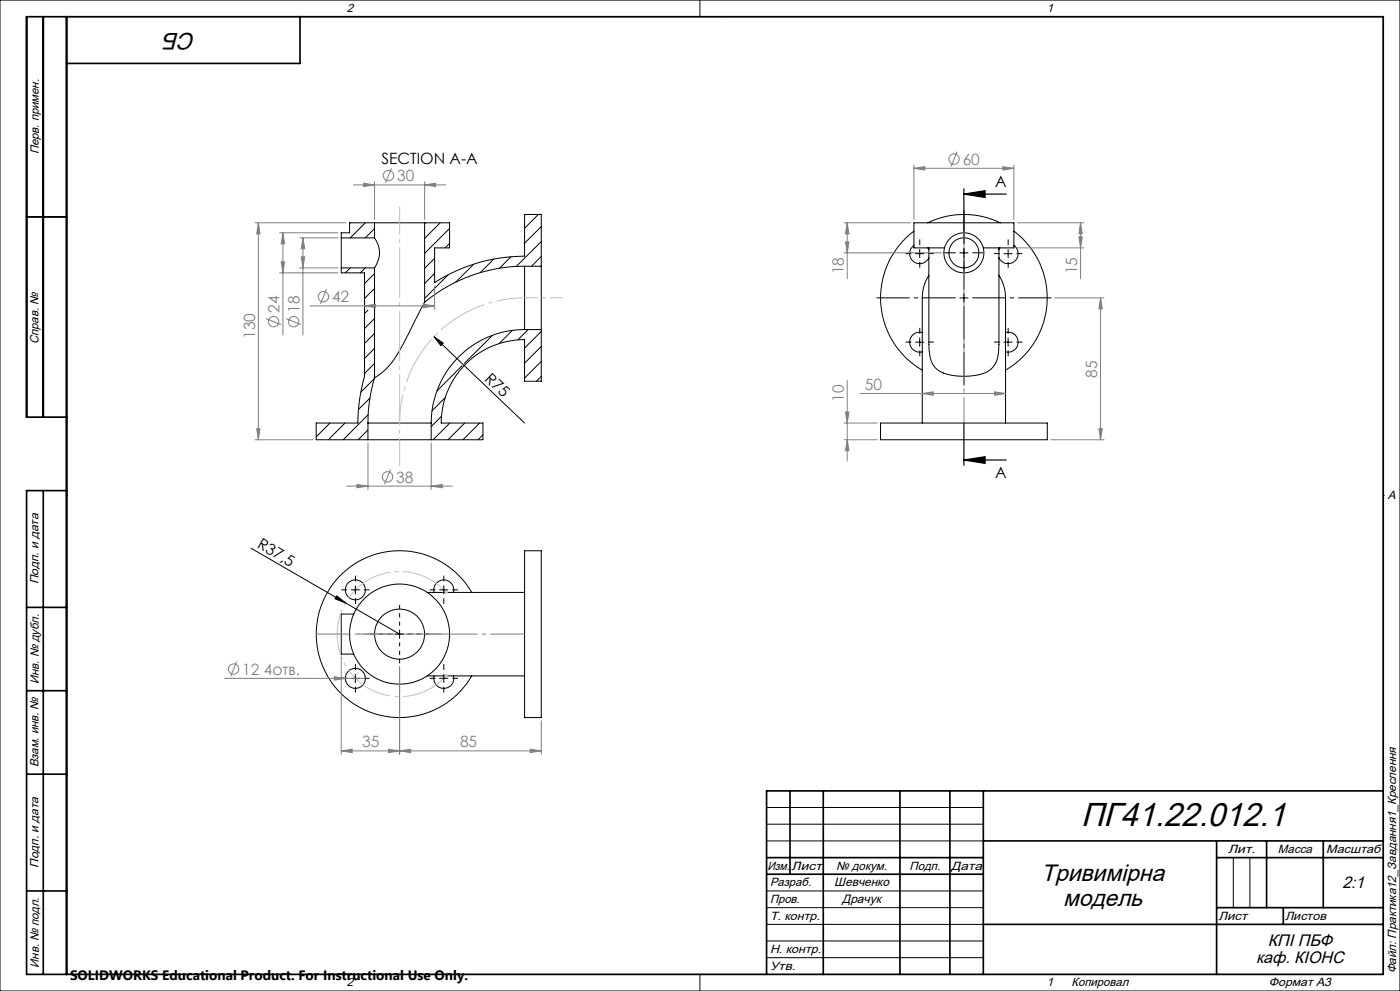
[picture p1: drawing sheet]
<svg xmlns="http://www.w3.org/2000/svg" width="420mm" height="297mm" viewBox="0 0 420 297" stroke-linecap="round" stroke-linejoin="round" font-family="sans-serif">
<g fill="none" stroke="#000" stroke-width=".3">
<path d="M0 0h420v297h-420zM20 5h395v287h-395zM210 0v5M217.5 5h.1M8 65h12M102.4 71.3v9M102.4 71.3h10M105.1 66.8l-.2 .2M109.6 66.8l-4.5 4.5M112.4 71.3a7.4 7.4 0 0 1 0 9M112.4 66.8h15M112.4 68.5l-2.8 2.8"/>
<path d="M112.4 66.8v4.5M112.4 66.8h-7.5v3h-2.5v1.5M127.4 66.8h7.5v7.5h-4.5v10.4a50.3 50.3 0 0 1 27-7.9v-12.5h5v15.5M127.4 66.8v23.8M127.6 66.8l-.2 .2M130.4 77.4l-3 3M132 66.8l-4.6 4.7M134.9 68.5l-7.5 7.4M134.9 73l-1.4 1.3M142.1 79.2l-5.4 5.4M148.1 77.6l-4 4.1M153.3 76.9l-3.4 3.5"/>
<path d="M157.4 79.8a47.1 47.1 0 0 0-30 10.8M157.4 79.8v19M157.4 79.8h5M161.5 64.3l-4.1 4.1M162.4 79.8v19M162.4 67.9l-5 5M162.4 72.4l-7.5 7.4M162.4 76.9l-2.9 2.9M274.2 73.6a2.99 2.99 0 0 0-.2 4.8 2.99 2.99 0 0 0 4.7-1.2M274.2 69.3a25 25 0 0 0 2.5 41.6M274.7 76h2.5M275.9 74.8v2.5"/>
<path d="M278.3 66.8a25.1 25.1 0 0 1 21.8 0M278.3 74.3l.4 .6M278.7 74.3v28.9M283.4 74.3h-9.2v-7.5h30v7.5h-9.2M287.9 75.8h2.5M289.2 74.5v2.5M299.7 74.3l-.1 30.9a7 7 0 0 1-5.9 7.1 18.7 18.7 0 0 1-11.8-1 7.3 7.3 0 0 1-3.2-6.7v-1.4M300 74.3l-.3 .6M301.2 76h2.5M302.4 74.8v2.5M304.2 73.6a2.99 2.99 0 0 1 .1 4.8 2.99 2.99 0 0 1-4.6-1.2M304.2 69.3a25 25 0 0 1-2.5 41.6"/>
<path d="M102.4 80.3v1.5h7v31a50.1 50.1 0 0 0-2 14h-12.5v5h15.5M102.4 80.3h10M105.1 80.3l-1.5 1.5M109.6 80.3l-1.5 1.5M110.4 93l-1 .9M112.4 95.5l-3 3M112.4 99.9l-3 3M112.4 82l-3 3M112.4 86.5l-3 3M112.4 80.3v32.9M127.4 90.6l-3.2 6.1a64.9 64.9 0 0 1-7.8 13.3l-2.3 2.1-1.7 1.1M130.4 81.9l-3 3"/>
<path d="M134.5 82.3l-7.1 7.1M153.7 99l-3.9 4M157.4 98.8a28 28 0 0 0-28 28M157.4 98.8h5M158.4 98.8l-3 3M162.4 98.8v15.5h-5v-12.5a25.1 25.1 0 0 0-25 25h12.5v5h-15.5M162.4 99.3l-5 5M276.7 99.6a3 3 0 0 0-3.8 2.9 3 3 0 0 0 3.8 2.9M278.7 82.5a16.8 16.8 0 0 0-2 9.2v35.1M287.9 89.3h2.5M289.2 88v2.5M299.7 82.5a16.8 16.8 0 0 1 2 9.2v35.1"/>
<path d="M301.7 99.6a3 3 0 0 1 3.7 2.9 3 3 0 0 1-3.7 2.9M111 119.3l-3.5 3.4M112.3 113.5l-4.1 4M112.4 113.2a47.2 47.2 0 0 0-2 13.6M112.4 104.4l-3 3M112.4 108.9l-3 3M130.2 100.9l2.8 1.9-.7 .8zM130.2 100.9l27.2 25.9M133.6 119.2l-4 3.9M138.6 109.6l-7.5 7.6M147.7 100.5l-8.4 8.4M162.4 103.8l-5 5"/>
<path d="M162.4 108.3l-5 5M162.4 112.8l-1.5 1.5M274.7 102.5h2.5M275.9 101.3v2.5M301.2 102.5h2.5M302.4 101.3v2.5M99 126.8l-4.1 4.1M103.5 126.8l-5 5M110.4 126.8h19M110.4 131.8h19M110.4 128.9l-2.9 2.9M110.4 126.8v5"/>
<path d="M110.4 124.3l-7.4 7.5M129.4 126.8v5M132.5 124.7l-3.1 3.1M134.9 126.8l-5 5M139.4 126.8l-5 5M143.9 126.8l-5 5M144.9 130.3l-1.5 1.5M264.2 126.8h50v5h-50zM20 148.5h.1M415 148.5h.1M75.3 164.3l44.6 25.7M101 178.6l2.6 2.1-3.1-1.2z"/>
<path d="M105.4 176.8h2.5M106.6 175.5v2.5M128.2 177.5h29.2M130.2 177.5a3 3 0 0 1 2.9-3.7 3 3 0 0 1 2.9 3.7M131.9 176.8h2.5M133.1 175.5v2.5M141.5 177.5a25 25 0 0 0-37.7-6.6 25 25 0 0 0 0 38.3 25 25 0 0 0 37.7-6.6M157.4 165.1h5v49.9h-5zM106.1 184h-3.7v12h3.7M118.6 190h2.5M119.9 188.8v2.5M105.4 203.3h2.5"/>
<path d="M106.6 202.1v2.5M128.2 202.6h29.2M130.2 202.6a3 3 0 0 0 2.9 3.7 3 3 0 0 0 2.9-3.7M131.9 203.3h2.5M133.1 202.1v2.5M230 242h65M230 247h65M230 252h65M370 257v15M375 257v15M230 267h65M230 272h65"/>
<path d="M230 277h65M210 292v5M217.5 292h.1M230 282h65M230 287h65"/>
<circle cx="289.2" cy="75.8" r="4.5"/>
<circle cx="289.2" cy="75.8" r="6"/>
<circle cx="106.6" cy="176.8" r="3"/>
<circle cx="119.9" cy="190.1" r="7.5"/>
<circle cx="119.9" cy="190" r="15"/>
<circle cx="106.6" cy="203.3" r="3"/>
</g>
<g fill="none" stroke="#808080" stroke-width=".3">
<path d="M106 55.4h27.7M109.1 54.9l3.3 .5-3.3 .5zM112.4 54.4v11.4M117.4 50.4l-1.8 4.5M127.4 55.4l3.3-.5v1zM127.4 54.4v11.4M274.2 50.4l3.3-.5v1.1zM274.2 49.5v16.3M274.2 50.4h30M287.1 45.5l-1.8 4.4M300.9 49.9l3.3 .5-3.3 .6zM304.2 49.5v16.3"/>
<path d="M76.5 66.8h27.4M77.5 66.8l.5 3.3h-1zM77.5 66.8v65M83.9 69.8h17.5M84.3 78.5h1.1l-.5 3.3zM84.9 69.8l.5 3.3h-1.1zM84.9 69.8v30.6M89.9 71.3h11.5M90.4 77h1l-.5 3.3zM90.9 71.3l.5 3.3h-1zM90.9 71.3v29.1M253.2 66.8h20"/>
<path d="M253.2 75.8h29.2M253.6 72.5h1.1l-.5 3.3zM254.2 66.8l.5 3.3h-1.1zM254.2 66.8v16.7M305.2 74.3h20M305.2 66.8h20M323.7 71h1l-.5 3.3zM324.2 66.8l.5 3.3h-1zM324.2 66.8v16.7M79.9 95.5l4.4 1.8M83.9 81.8h17.5M85.9 95.5l4.4 1.8"/>
<path d="M89.9 80.3h11.5M93 91.7h37.4M97.9 86.7l-1.8 4.5M109.4 91.7l3.3-.5v1zM127.1 91.2l3.3 .5-3.3 .5zM130.4 85.7v7M316.4 89.3h14.8M330.2 89.3l.5 3.3h-1zM330.2 89.3v42.5M254.2 114v24.1M258.1 117.9h43.6M276.7 117.9l3.3-.5v1.1z"/>
<path d="M298.4 117.4l3.3 .5-3.3 .6zM76.5 131.8h17.4M77 128.5h1l-.5 3.3zM110.4 132.8v13.9M129.4 132.8v13.9M253.2 131.8h10M253.2 126.8h10M253.6 123.5h1.1l-.5 3.3zM254.2 131.8l.5 3.3h-1.1zM315.2 131.8h16M329.7 128.5h1l-.5 3.3zM104 145.7h31.7"/>
<path d="M107.1 145.2l3.3 .5-3.3 .5zM117.2 140.7l-1.8 4.4M129.4 145.7l3.3-.5v1zM71 198.3l-1.8 4.4M102.4 197.1v29M119.9 199.8v26.3M67.4 203.3h42.2M100.3 202.8l3.3 .5-3.3 .5zM162.4 216v10.1M102.4 225l3.3-.5v1.1zM102.4 225h60M116.6 224.5l3.3 .5-3.3 .6z"/>
<path d="M119.9 225l3.3-.5v1.1zM159.1 224.5l3.3 .5-3.3 .6z"/>
<circle cx="116.5" cy="52.6" r="1.56"/>
<circle cx="286.2" cy="47.7" r="1.55"/>
<circle cx="82.1" cy="96.4" r="1.55"/>
<circle cx="88.1" cy="96.4" r="1.56"/>
<circle cx="97" cy="88.9" r="1.55"/>
<circle cx="116.3" cy="142.9" r="1.56"/>
<circle cx="70.1" cy="200.5" r="1.56"/>
</g>
<path d="M289.2 58.2l6.3-1.1v2.1zM289.2 58.2h12.7M289.2 56.6v12.7M289.2 137.9l6.3-1v2zM289.2 126.7v12.7M289.2 137.9h12.7" fill="none" stroke="#000" stroke-width=".35"/>
<path d="M119.9 126.8a37.5 37.5 0 0 1 37.5-37.5" fill="none" stroke="#c0c0c0" stroke-width=".3" stroke-dasharray="15.2 1.3 1.3 1.3" stroke-dashoffset="6.7" stroke-linecap="butt"/>
<path d="M133.9 177.5a18.8 18.8 0 0 0-27-1 18.8 18.8 0 0 0 0 27 18.8 18.8 0 0 0 27-1" fill="none" stroke="#c0c0c0" stroke-width=".3" stroke-dasharray="15.2 1.3 1.3 1.3" stroke-dashoffset=".5" stroke-linecap="butt"/>
<path d="M133.3 177.5h1M133.5 177.2l.7 .7M133.8 177.1v.9M134.2 177.2l-.7 .7M133.3 202.6h1M133.5 202.2l.7 .7M133.8 202v1.1M134.2 202.2l-.7 .7" fill="none" stroke="#c0c0c0" stroke-width=".3"/>
<path d="M119.9 61.9v77.8" fill="none" stroke="#c0c0c0" stroke-width=".3" stroke-dasharray="15.2 1.3 1.3 1.3" stroke-dashoffset="6.9" stroke-linecap="butt"/>
<path d="M157.4 89.3h11.4" fill="none" stroke="#c0c0c0" stroke-width=".3" stroke-dasharray="15.2 1.3 1.3 1.3" stroke-dashoffset="11.4" stroke-linecap="butt"/>
<path d="M117.4 190h-6.3M119.9 187.5v-6.2M119.9 192.5v6.3M122.4 190h6.2" fill="none" stroke="#000" stroke-width=".3" stroke-dasharray="15.2 1.3 1.3 1.3" stroke-dashoffset="14" stroke-linecap="butt"/>
<g fill="none" stroke="#000" stroke-width=".3" stroke-dasharray="15.2 1.3 1.3 1.3" stroke-linecap="butt">
<path d="M273.4 76h-1.7M275.9 73.5v-1.7M275.9 78.5v1.8M278.4 76h1.8M286.7 75.8h-3.3M289.2 73.3v-3.3M289.2 78.3v3.2M291.7 75.8h3.2M299.9 76h-1.7M302.4 73.5v-1.7M302.4 78.5v1.8M304.9 76h1.8"/>
<path d="M273.4 102.5h-1.7M275.9 100v-1.7M275.9 105v1.8M278.4 102.5h1.8M299.9 102.5h-1.7M302.4 100v-1.7M302.4 105v1.8M304.9 102.5h1.8M104.1 176.8h-1.7M106.6 174.3v-1.8M106.6 179.3v1.7M109.1 176.8h1.8"/>
<path d="M130.6 176.8h-1.7M133.1 174.3v-1.8M133.1 179.3v1.7M135.6 176.8h1.8M104.1 203.3h-1.7M106.6 200.8v-1.8M106.6 205.8v1.7M109.1 203.3h1.8M130.6 203.3h-1.7M133.1 200.8v-1.8M133.1 205.8v1.7M135.6 203.3h1.8"/>
</g>
<path d="M286.7 89.3h-23.8M289.2 86.8v-23.8M289.2 91.8v23.7M291.7 89.3h23.7" fill="none" stroke="#000" stroke-width=".3" stroke-dasharray="15.2 1.3 1.3 1.3" stroke-dashoffset="5.3" stroke-linecap="butt"/>
<path d="M157.4 190h-62.5" fill="none" stroke="#808080" stroke-width=".3" stroke-dasharray="15.2 1.3 1.3 1.3" stroke-dashoffset="4.9" stroke-linecap="butt"/>
<path d="M107.4 190h25" fill="none" stroke="#808080" stroke-width=".3" stroke-dasharray="15.2 1.3 1.3 1.3" stroke-dashoffset="4.6" stroke-linecap="butt"/>
<path d="M289.2 126.8h.1M119.9 190h.1" fill="none" stroke="#808080" stroke-width=".3" stroke-dasharray="15.2 1.3 1.3 1.3"/>
<path d="M289.2 126.8v-57.5" fill="none" stroke="#808080" stroke-width=".3" stroke-dasharray="15.2 1.3 1.3 1.3" stroke-dashoffset="7.4" stroke-linecap="butt"/>
<g fill="none" stroke="#000" stroke-width=".5">
<path d="M13 5v120M20 5v287M90 5v14h-70M8 65h12M20 125h-12v-120h407v287h-407v-145h12M13 147v145M8 182h12M8 207h12M8 232h12M237 237v25M247 237v55M270 237v55"/>
<path d="M285 237v55M295 237v55M415 237h-185v55M230 257h65M295 252h120M365 252v40M365 257h50M380 252v20M397 252v20M8 267h12M230 262h65M295 277h120"/>
<path d="M365 272h50M385 272v5"/>
</g>
<path d="M289.2 58.2l6.3-1.1v2.1zM289.2 137.9l6.3-1v2z" fill="#000"/>
<g fill="#808080">
<path d="M274.2 50.4l3.3-.5v1.1zM300.9 49.9l3.3 .5-3.3 .6z"/>
<path d="M276.7 117.9l3.3-.5v1.1zM298.4 117.4l3.3 .5-3.3 .6z"/>
<path d="M323.7 71h1l-.5 3.3zM324.2 66.8l.5 3.3h-1z"/>
<path d="M254.2 66.8l.5 3.3h-1.1zM253.6 72.5h1.1l-.5 3.3zM330.2 89.3l.5 3.3h-1zM329.7 128.5h1l-.5 3.3zM253.6 123.5h1.1l-.5 3.3zM254.2 131.8l.5 3.3h-1.1z"/>
</g>
<path d="M130.2 100.9l2.8 1.9-.7 .8zM101 178.6l2.6 2.1-3.1-1.2z" fill="#000"/>
<g fill="#808080">
<path d="M159.1 224.5l3.3 .5-3.3 .6zM119.9 225l3.3-.5v1.1zM127.1 91.2l3.3 .5-3.3 .5zM109.4 91.7l3.3-.5v1z"/>
<path d="M102.4 225l3.3-.5v1.1zM116.6 224.5l3.3 .5-3.3 .6zM100.3 202.8v1l3.3-.5zM109.1 54.9l3.3 .5-3.3 .5zM127.4 55.4l3.3-.5v1zM107.1 145.2l3.3 .5-3.3 .5zM129.4 145.7l3.3-.5v1z"/>
<path d="M84.9 69.8l.5 3.3h-1.1zM84.3 78.5h1.1l-.5 3.3zM90.9 71.3l.5 3.3h-1zM90.4 77h1l-.5 3.3zM77.5 66.8l.5 3.3h-1zM77 128.5h1l-.5 3.3z"/>
</g>
<text font-size="10" x="324.3" y="247.6">ПГ41.22.012.1</text>
<g font-size="7.1">
<text x="58.7" y="9.8" transform="rotate(-180 58.7 9.8)">СБ</text>
<text x="312.3" y="264">Тривимірна</text>
<text x="319" y="271.5">модель</text>
</g>
<g font-size="5">
<text x="402.8" y="266">2:1</text>
<text x="380.3" y="283.4">КПІ ПБФ</text>
<text x="376.9" y="288.7">каф. КІОНС</text>
</g>
<g font-size="4.7">
<text x="114.4" y="49.1">SECTION A-A</text>
<text x="298.5" y="56.1">A</text>
<text x="145.2" y="113.8" transform="rotate(44 145.2 113.8)">R75</text>
<text x="298.5" y="143.2">A</text>
<text x="76.9" y="164.1" transform="rotate(30 76.9 164.1)">R37,5</text>
</g>
<g font-size="4.7" fill="#808080">
<text x="288.8" y="49.4">60</text>
<text x="119.1" y="54.3">30</text>
<text x="253.2" y="82.2" transform="rotate(-90 253.2 82.2)">18</text>
<text x="323.2" y="82.2" transform="rotate(-90 323.2 82.2)">15</text>
<text x="83.8" y="93.8" transform="rotate(-90 83.8 93.8)">24</text>
<text x="89.8" y="93.8" transform="rotate(-90 89.8 93.8)">18</text>
<text x="99.6" y="90.6">42</text>
<text x="76.5" y="101.6" transform="rotate(-90 76.5 101.6)">130</text>
<text x="329.2" y="113.2" transform="rotate(-90 329.2 113.2)">85</text>
<text x="259.5" y="116.9">50</text>
<text x="253.2" y="120.5" transform="rotate(-90 253.2 120.5)">10</text>
<text x="118.8" y="144.6">38</text>
<text x="72.7" y="202.2">12 4отв.</text>
<text x="108.7" y="224">35</text>
<text x="138" y="224">85</text>
</g>
<text font-size="4.1" x="21" y="293.7">SOLIDWORKS Educational Product. For Instructional Use Only.</text>
<g font-size="3.7">
<text x="250.3" y="265.6">Шевченко</text>
<text x="252.7" y="270.6">Драчук</text>
</g>
<g font-size="3.6">
<text x="104" y="3.6">2</text>
<text x="314" y="3.6">1</text>
<text x="11.6" y="46.3" transform="rotate(-90 11.6 46.3)">Перв. примен.</text>
<text x="11.6" y="103.2" transform="rotate(-90 11.6 103.2)">Справ. №</text>
<text x="416.4" y="149.6">A</text>
<text x="11.6" y="175.1" transform="rotate(-90 11.6 175.1)">Подп. и дата</text>
<text x="11.6" y="205" transform="rotate(-90 11.6 205)">Инв. № дубл.</text>
<text x="11.6" y="230" transform="rotate(-90 11.6 230)">Взам. инв. №</text>
<text x="368.4" y="255.6">Лит.</text>
<text x="383.4" y="255.6">Масса</text>
<text x="397.8" y="255.6">Масштаб</text>
<text x="11.6" y="260.1" transform="rotate(-90 11.6 260.1)">Подп. и дата</text>
<text x="230.2" y="260.6">Изм.</text>
<text x="237.5" y="260.6">Лист</text>
<text x="250.9" y="260.6">№ докум.</text>
<text x="272.9" y="260.6">Подп.</text>
<text x="285.4" y="260.6">Дата</text>
<text x="231" y="265.6">Разраб.</text>
<text x="231" y="275.6">Т. контр.</text>
<text x="231" y="270.6">Пров.</text>
<text x="365.5" y="275.6">Лист</text>
<text x="385.5" y="275.6">Листов</text>
<text x="231" y="285.6">Н. контр.</text>
<text x="11.6" y="290" transform="rotate(-90 11.6 290)">Инв. № подл.</text>
<text x="231" y="290.6">Утв.</text>
<text x="418.9" y="291.8" transform="rotate(-90 418.9 291.8)">Файл: Практика12_Завдання1_Креслення</text>
<text x="104" y="295.6">2</text>
<text x="314" y="295.6">1</text>
<text x="321.5" y="295.6">Копировал</text>
<text x="380.7" y="295.6">Формат А3</text>
</g>
</svg>
